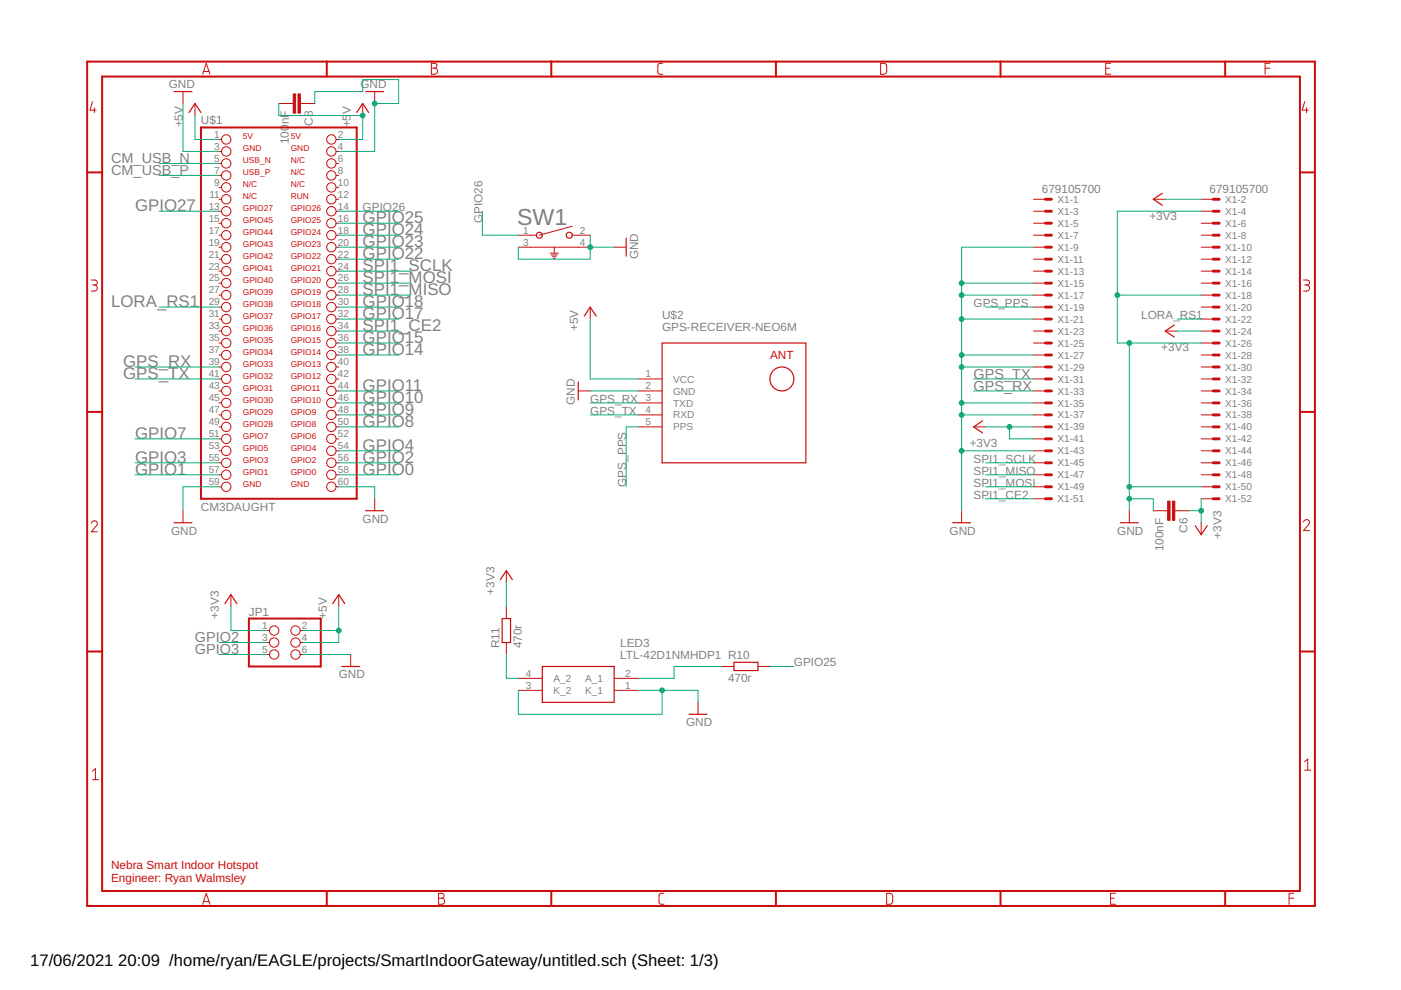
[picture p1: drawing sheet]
<svg xmlns="http://www.w3.org/2000/svg" width="297mm" height="210mm" viewBox="0 0 297 210" stroke-linecap="round" stroke-linejoin="round" font-family="sans-serif">
<g fill="none" stroke="#c90d0c" stroke-width=".42">
<path d="M69.3 13.1v3.1M116.9 13.1v3.1M164.5 13.1v3.1M212.1 13.1v3.1M259.8 13.1v3.1M18.5 36.6h3.2M42.6 27h33v78.7h-33zM275.6 36.6h3.2M18.5 87.3h3.2M275.6 87.3h3.2M18.5 138.1h3.2M52.8 131.1h15.2v10.2h-15.2z"/>
<path d="M275.6 138.1h3.2M69.3 188.9v3.2M116.9 188.9v3.2M164.5 188.9v3.2M212 188.9h-190.3v-172.7h253.9v172.7h-15.7M212.1 188.9v3.2M212.4 188.9h47.4v3.2h-241.3v-179h260.3v179h-18.9"/>
</g>
<g fill="none" stroke="#c90d0c" stroke-width=".21">
<path d="M38.8 19.4v2.5M43 15.7l.7-2.3 .8 2.3M43.2 15.2h1.1M79.4 19.4v2.5M91.5 13.4h.6a.52 .52 0 0 1 .5 .5 .52 .52 0 0 1-.5 .6 .65 .65 0 0 1 .7 .6 .65 .65 0 0 1-.7 .6h-.6zM91.5 14.5h.6M140.5 13.4h-.7l-.3 .5v1.5l.3 .3h.7M186.7 13.4h.9l.4 .5v1.4l-.4 .4h-.9zM234.4 14.5h.8M235.5 13.4h-1.1v2.3h1.1M268.2 14.5h1.1M269.3 13.4h-1.1v2.3"/>
<path d="M19.6 21.5l-.5 1.8h1.3M20 22.8v1.1M41.3 21.9v2.6M46.4 29.6h.6M46.4 32.1h.6M46.4 34.6h.6M46.4 37.2h.6M46.4 39.7h.6M59.1 21.9h3.1M63.7 21.9h3M71.2 29.6h.6M71.2 32.1h.6"/>
<path d="M71.2 34.6h.6M71.2 37.2h.6M71.2 39.7h.6M76.9 21.9v2.6M276.6 21.5l-.5 1.8h1.3M277 22.8v1.1M19.3 59.4h.8a.52 .52 0 0 1 .5 .5 .52 .52 0 0 1-.5 .5h-.5M46.4 42.2h.6M46.4 44.8h.6M46.4 47.3h.6M46.4 49.9h.6M46.4 52.4h.6"/>
<path d="M46.4 54.9h.6M46.4 57.5h.6M71.2 42.2h.6M71.2 44.8h.6M71.2 47.3h.6M71.2 49.9h.6M71.2 52.4h.6M71.2 54.9h.6M71.2 57.5h.6M109.9 49.9h3.8M109.9 52.4h15.2M116.6 53.7h1.8"/>
<path d="M116.9 54.1h1.3M117.1 54.4h.8M117.4 54.8h.2M117.5 52.4v1.3M121.3 49.9h3.8M121.3 48l-7 1.9M130.2 52.4h2.6M219.1 42.2h2.6M219.1 44.8h2.6M219.1 47.3h2.6M219.1 49.9h2.6M219.1 52.4h2.6"/>
<path d="M219.1 54.9h2.6M219.1 57.5h2.6M244.5 42.2h2.6M254.7 42.2h2.5M254.7 44.8h2.5M254.7 47.3h2.5M254.7 49.9h2.5M254.7 52.4h2.5M254.7 54.9h2.5M254.7 57.5h2.5M276.4 59.4h.7a.52 .52 0 0 1 .6 .5 .52 .52 0 0 1-.6 .5h-.5M20 60.4a.66 .66 0 0 1 .6 .7 .66 .66 0 0 1-.6 .6h-.7"/>
<path d="M46.4 60h.6M46.4 62.6h.6M46.4 65.1h.6M46.4 67.6h.6M46.4 70.2h.6M46.4 72.7h.6M46.4 75.3h.6M46.4 77.8h.6M71.2 60h.6M71.2 62.6h.6M71.2 65.1h.6M71.2 67.6h.6"/>
<path d="M71.2 70.2h.6M71.2 72.7h.6M71.2 75.3h.6M71.2 77.8h.6M125.1 65.1v2.5M219.1 60h2.6M219.1 62.6h2.6M219.1 65.1h2.6M219.1 67.6h2.6M219.1 70.2h2.6M219.1 72.7h2.6M219.1 75.3h2.6"/>
<path d="M219.1 77.8h2.6M247.1 70.2h2.5M254.7 60h2.5M254.7 62.6h2.5M254.7 65.1h2.5M254.7 67.6h2.5M254.7 70.2h2.5M254.7 72.7h2.5M254.7 75.3h2.5M254.7 77.8h2.5M277 60.4a.66 .66 0 0 1 .7 .7 .66 .66 0 0 1-.7 .6h-.6M46.4 80.3h.6"/>
<path d="M46.4 82.9h.6M46.4 85.4h.6M46.4 88h.6M46.4 90.5h.6M46.4 93h.6M46.4 95.6h.6M46.4 98.1h.6M71.2 80.3h.6M71.2 82.9h.6M71.2 85.4h.6M71.2 88h.6M71.2 90.5h.6"/>
<path d="M71.2 93h.6M71.2 95.6h.6M71.2 98.1h.6M122.6 82.9h2.5M135.3 80.3h5.1M135.3 82.9h5.1M135.3 85.4h5.1M135.3 88h5.1M135.3 90.5h5.1M206.4 90.5h2.6M219.1 80.3h2.6M219.1 82.9h2.6"/>
<path d="M219.1 85.4h2.6M219.1 88h2.6M219.1 90.5h2.6M219.1 93h2.6M219.1 95.6h2.6M219.1 98.1h2.6M254.7 80.3h2.5M254.7 82.9h2.5M254.7 85.4h2.5M254.7 88h2.5M254.7 90.5h2.5M254.7 93h2.5"/>
<path d="M254.7 95.6h2.5M254.7 98.1h2.5M19.3 110.9a.64 .64 0 0 1 1-.5 .64 .64 0 0 1 .1 1.1l-1.1 1.3h1.3M38.8 108.3v2.5M46.4 100.7h.6M46.4 103.2h.6M71.2 100.7h.6M71.2 103.2h.6M79.4 105.7v2.6M203.9 108.3v2.5M219.1 100.7h2.6M219.1 103.2h2.6"/>
<path d="M219.1 105.7h2.6M239.4 108.3v2.5M244.5 108.3h3.1M249.1 108.3h3M254.7 100.7h2.5M254.7 103.2h2.5M254.7 105.7h2.5M254.7 110.8v2.6M276.4 110.7a.64 .64 0 0 1 .9-.5 .64 .64 0 0 1 .2 1l-1.1 1.3h1.3M49 126.1v2.5M56.6 133.7h.5M56.6 136.2h.5"/>
<path d="M56.6 138.8h.5M63.6 133.7h.6M63.6 136.2h.6M63.6 138.8h.6M71.8 126.1v2.5M74.4 138.8v2.5M107.4 121v2.5M107.4 128.6v2.5M107.4 136.2v2.6M109.9 146.4h5.1M109.9 143.8h5.1M130.2 146.4h5.1"/>
<path d="M130.2 143.8h5.1M148 148.9v2.5M153.1 141.3h2.5M160.7 141.3h2.5M19.6 163.5l.6-.5v2.3M19.6 165.3h1.3M276.6 161.5l.7-.5v2.3M276.6 163.3h1.3M43 191.7l.7-2.3 .8 2.3M43.2 191.2h1.1M93 189.4h.6a.52 .52 0 0 1 .6 .5 .52 .52 0 0 1-.6 .5 .65 .65 0 0 1 .7 .7 .65 .65 0 0 1-.7 .6h-.6zM93 190.4h.6"/>
<path d="M140.8 189.4h-.8l-.3 .5v1.5l.4 .3h.7M188 189.4h.8l.5 .4v1.5l-.5 .4h-.8zM235.5 190.4h.7M236.5 189.4h-1v2.3h1M273.3 190.4h1M274.3 189.4h-1v2.3"/>
<circle cx="48" cy="29.6" r=".99"/>
<circle cx="48" cy="34.7" r=".99"/>
<circle cx="48" cy="39.7" r=".99"/>
<circle cx="48" cy="32.1" r=".99"/>
<circle cx="48" cy="37.2" r=".99"/>
<circle cx="70.3" cy="37.2" r=".99"/>
<circle cx="70.3" cy="39.7" r=".99"/>
<circle cx="70.3" cy="34.7" r=".99"/>
<circle cx="70.3" cy="29.6" r=".99"/>
<circle cx="70.3" cy="32.1" r=".99"/>
<circle cx="48" cy="42.2" r=".99"/>
<circle cx="48" cy="49.9" r=".99"/>
<circle cx="48" cy="54.9" r=".99"/>
<circle cx="48" cy="57.5" r=".99"/>
<circle cx="48" cy="44.8" r=".99"/>
<circle cx="48" cy="52.4" r=".99"/>
<circle cx="48" cy="47.3" r=".99"/>
<circle cx="70.3" cy="42.2" r=".99"/>
<circle cx="70.3" cy="47.3" r=".99"/>
<circle cx="70.3" cy="57.5" r=".99"/>
<circle cx="70.3" cy="44.8" r=".99"/>
<circle cx="70.3" cy="49.9" r=".99"/>
<circle cx="70.3" cy="54.9" r=".99"/>
<circle cx="70.3" cy="52.4" r=".99"/>
<circle cx="48" cy="65.1" r=".99"/>
<circle cx="48" cy="72.7" r=".99"/>
<circle cx="48" cy="60" r=".99"/>
<circle cx="48" cy="67.6" r=".99"/>
<circle cx="48" cy="70.2" r=".99"/>
<circle cx="48" cy="75.3" r=".99"/>
<circle cx="48" cy="62.6" r=".99"/>
<circle cx="48" cy="77.8" r=".99"/>
<circle cx="70.3" cy="67.6" r=".99"/>
<circle cx="70.3" cy="70.2" r=".99"/>
<circle cx="70.3" cy="77.8" r=".99"/>
<circle cx="70.3" cy="75.3" r=".99"/>
<circle cx="70.3" cy="62.6" r=".99"/>
<circle cx="70.3" cy="65.1" r=".99"/>
<circle cx="70.3" cy="72.7" r=".99"/>
<circle cx="70.3" cy="60" r=".99"/>
<circle cx="48" cy="88" r=".99"/>
<circle cx="48" cy="90.5" r=".99"/>
<circle cx="48" cy="93" r=".99"/>
<circle cx="48" cy="98.1" r=".99"/>
<circle cx="48" cy="95.6" r=".99"/>
<circle cx="48" cy="80.3" r=".99"/>
<circle cx="48" cy="82.9" r=".99"/>
<circle cx="48" cy="85.4" r=".99"/>
<circle cx="70.3" cy="98.1" r=".99"/>
<circle cx="70.3" cy="88" r=".99"/>
<circle cx="70.3" cy="93" r=".99"/>
<circle cx="70.3" cy="95.6" r=".99"/>
<circle cx="70.3" cy="90.5" r=".99"/>
<circle cx="70.3" cy="80.3" r=".99"/>
<circle cx="70.3" cy="82.9" r=".99"/>
<circle cx="70.3" cy="85.4" r=".99"/>
<circle cx="48" cy="100.7" r=".99"/>
<circle cx="48" cy="103.2" r=".99"/>
<circle cx="70.3" cy="103.2" r=".99"/>
<circle cx="70.3" cy="100.7" r=".99"/>
<circle cx="58.1" cy="136.2" r=".99"/>
<circle cx="58.1" cy="138.8" r=".99"/>
<circle cx="58.1" cy="133.7" r=".99"/>
<circle cx="62.7" cy="133.7" r=".99"/>
<circle cx="62.7" cy="136.2" r=".99"/>
<circle cx="62.7" cy="138.8" r=".99"/>
</g>
<g fill="none" stroke="#c90d0c" stroke-width=".61">
<path d="M221.7 42.2h1.2M221.7 44.8h1.2M221.7 47.3h1.2M221.7 49.9h1.2M221.7 52.4h1.2M221.7 54.9h1.2M221.7 57.5h1.2M257.2 42.2h1.3M257.2 44.8h1.3M257.2 47.3h1.3M257.2 49.9h1.3M257.2 52.4h1.3"/>
<path d="M257.2 54.9h1.3M257.2 57.5h1.3M221.7 60h1.2M221.7 62.6h1.2M221.7 65.1h1.2M221.7 67.6h1.2M221.7 70.2h1.2M221.7 72.7h1.2M221.7 75.3h1.2M221.7 77.8h1.2M257.2 60h1.3M257.2 62.6h1.3"/>
<path d="M257.2 65.1h1.3M257.2 67.6h1.3M257.2 70.2h1.3M257.2 72.7h1.3M257.2 75.3h1.3M257.2 77.8h1.3M221.7 80.3h1.2M221.7 82.9h1.2M221.7 85.4h1.2M221.7 88h1.2M221.7 90.5h1.2M221.7 93h1.2"/>
<path d="M221.7 95.6h1.2M221.7 98.1h1.2M257.2 80.3h1.3M257.2 82.9h1.3M257.2 85.4h1.3M257.2 88h1.3M257.2 90.5h1.3M257.2 93h1.3M257.2 95.6h1.3M257.2 98.1h1.3M221.7 100.7h1.2M221.7 103.2h1.2"/>
<path d="M221.7 105.7h1.2M257.2 100.7h1.3M257.2 103.2h1.3M257.2 105.7h1.3"/>
</g>
<g fill="none" stroke="#c90d0c" stroke-width=".25">
<path d="M36.9 19.4h3.8M77.5 19.4h3.8M40.1 23.9l1.2-2 1.3 2M75.6 23.9l1.3-2 1.3 2M132.8 50.5v3.8M246.4 41l-1.9 1.2 1.9 1.3M123.9 67l1.2-1.9 1.3 1.9M140.4 72.7h30.5v25.4h-30.5zM249 68.9l-1.9 1.3 1.9 1.3M122.6 81v3.8M208.3 89.2l-1.9 1.3 1.9 1.3M36.9 110.8h3.8"/>
<path d="M77.5 108.3h3.8M202 110.8h3.8M237.5 110.8h3.8M253.4 111.5l1.3 1.9 1.2-1.9M47.7 128l1.3-1.9 1.2 1.9M70.5 128l1.3-1.9 1.3 1.9M106.1 122.9l1.3-1.9 1.2 1.9M106.5 131.1h1.7v5.1h-1.7zM72.5 141.3h3.8M115 141.3h15.2v7.6h-15.2zM146.1 151.4h3.8M155.6 140.4h5.1v1.8h-5.1z"/>
<circle cx="114.3" cy="49.9" r=".63"/>
<circle cx="120.7" cy="49.9" r=".64"/>
<circle cx="165.8" cy="80.3" r="2.54"/>
</g>
<g fill="#c90d0c" stroke="#c90d0c" stroke-width=".21">
<path d="M247.6 106.3h.5v4h-.5z"/>
<path d="M248.6 106.3h.5v4h-.5z"/>
<path d="M62.2 19.9h.5v4.1h-.5z"/>
<path d="M63.2 19.9h.5v4.1h-.5z"/>
</g>
<g fill="none" stroke="#0dab76" stroke-width=".21">
<path d="M33.7 34.6h12.7M33.7 37.2h12.7M38.8 21.9v10.2h7.6M41.3 24.5v5.1h5.1M59.1 21.9v2.6h17.8v5.1h-5.1M66.7 21.9v-2.5h10.2v-2.5h7.6v5h-5.1v10.2h-7.6M33.7 44.8h12.7M71.8 44.8h12.7M71.8 54.9h12.7M71.8 52.4h12.7M71.8 47.3h12.7M71.8 49.9h12.7"/>
<path d="M71.8 57.5h15.3M102.3 44.8v5.1h7.6M125.1 49.9v5h-15.2v-2.5M125.1 52.4h5.1M219.1 52.4h-15.2v55.9M247.1 42.2h7.6M254.7 44.8h-17.8v27.9h17.8M28.6 77.8h17.8M33.7 65.1h12.7M71.8 67.6h12.7M71.8 75.3h12.7M71.8 62.6h15.3"/>
<path d="M71.8 60h15.3M71.8 72.7h12.7M71.8 70.2h12.7M71.8 65.1h12.7M125.1 67.6v12.7h10.2M203.9 67.6h15.2M203.9 75.3h15.2M203.9 77.8h15.2M203.9 62.6h15.2M203.9 60h15.2M209 65.1h10.1M236.9 62.6h17.8"/>
<path d="M239.4 72.7v35.6M249.6 67.6h5.1M249.6 70.2h5.1M28.6 80.3h17.8M28.6 98.1h17.8M28.6 93h17.8M71.8 98.1h12.7M71.8 95.6h12.7M71.8 85.4h12.7M71.8 88h12.7M71.8 82.9h12.7M71.8 90.5h12.7"/>
<path d="M125.1 85.4h10.2M125.1 88h10.2M125.1 82.9h10.2M135.3 90.5h-2.5v12.7M203.9 95.6h15.2M203.9 85.4h15.2M203.9 88h15.2M206.4 80.3h12.7M206.4 82.9h12.7M209 98.1h10.1M209 90.5h10.1M214 90.5v2.5h5.1"/>
<path d="M28.6 100.7h17.8M46.4 103.2h-7.6v5.1M71.8 100.7h12.7M71.8 103.2h7.6v2.5M209 100.7h10.1M209 103.2h10.1M209 105.7h10.1M239.4 103.2h15.3M239.4 105.7h5.1v2.6M252.1 108.3h2.6M254.7 105.7v5.1M46.4 136.2h10.2"/>
<path d="M46.4 138.8h10.2M49 128.6v5.1h7.6M64.2 133.7h7.6M64.2 138.8h10.2M71.8 128.6v7.6h-7.6M107.4 123.5v5.1M107.4 138.8v5h2.5M109.9 146.4v5h30.5v-5M135.3 146.4h12.7v2.5M153.1 141.3h-10.2v2.5h-7.6M163.2 141.3h5.1"/>
</g>
<g fill="#0dab76" stroke="#0dab76" stroke-width=".21">
<circle cx="76.9" cy="24.5" r=".51"/>
<circle cx="71.8" cy="133.7" r=".51"/>
<circle cx="79.4" cy="21.9" r=".51"/>
<circle cx="203.9" cy="95.6" r=".51"/>
<circle cx="203.9" cy="88" r=".51"/>
<circle cx="203.9" cy="85.4" r=".51"/>
<circle cx="203.9" cy="77.8" r=".51"/>
<circle cx="203.9" cy="75.3" r=".51"/>
<circle cx="203.9" cy="67.6" r=".51"/>
<circle cx="203.9" cy="62.6" r=".51"/>
<circle cx="203.9" cy="60" r=".51"/>
<circle cx="239.4" cy="103.2" r=".51"/>
<circle cx="239.4" cy="72.7" r=".51"/>
<circle cx="236.9" cy="62.6" r=".51"/>
<circle cx="239.4" cy="105.7" r=".51"/>
<circle cx="140.4" cy="146.4" r=".51"/>
<circle cx="125.1" cy="52.4" r=".51"/>
<circle cx="214" cy="90.5" r=".51"/>
<circle cx="254.7" cy="108.3" r=".51"/>
</g>
<text font-size="4.9" fill="#808080" x="109.6" y="47.8">SW1</text>
<g font-size="3.6" fill="#808080">
<text x="28.6" y="44.8">GPIO27</text>
<text x="76.9" y="47.3">GPIO25</text>
<text x="76.9" y="49.9">GPIO24</text>
<text x="76.9" y="52.4">GPIO23</text>
<text x="76.9" y="55">GPIO22</text>
<text x="76.9" y="57.5">SPI1_SCLK</text>
<text x="23.6" y="65.1">LORA_RS1</text>
<text x="76.9" y="65.1">GPIO18</text>
<text x="76.9" y="62.6">SPI1_MISO</text>
<text x="76.9" y="60">SPI1_MOSI</text>
<text x="76.9" y="67.7">GPIO17</text>
<text x="76.9" y="70.2">SPI1_CE2</text>
<text x="26.1" y="77.8">GPS_RX</text>
<text x="76.9" y="72.7">GPIO15</text>
<text x="76.9" y="75.3">GPIO14</text>
<text x="26.1" y="80.4">GPS_TX</text>
<text x="76.9" y="82.9">GPIO11</text>
<text x="76.9" y="85.4">GPIO10</text>
<text x="76.9" y="88">GPIO9</text>
<text x="28.6" y="93">GPIO7</text>
<text x="76.9" y="95.6">GPIO4</text>
<text x="76.9" y="90.5">GPIO8</text>
<text x="28.6" y="98.1">GPIO3</text>
<text x="28.6" y="100.7">GPIO1</text>
<text x="76.9" y="98.1">GPIO2</text>
<text x="76.9" y="100.7">GPIO0</text>
</g>
<g font-size="3.5">
<text x="6.4" y="204.7">17/06/2021</text>
<text x="25.1" y="204.7">20:09 /home/ryan/EAGLE/projects/SmartIndoorGateway/untitled.sch (Sheet: 1/3)</text>
</g>
<g font-size="3.1" fill="#808080">
<text x="23.6" y="34.6">CM_USB_N</text>
<text x="23.6" y="37.2">CM_USB_P</text>
<text x="206.4" y="82.9">GPS_RX</text>
<text x="206.4" y="80.4">GPS_TX</text>
<text x="41.3" y="136.2">GPIO2</text>
<text x="41.3" y="138.8">GPIO3</text>
</g>
<g font-size="2.5" fill="#808080">
<text x="35.8" y="18.6">GND</text>
<text x="76.4" y="18.6">GND</text>
<text x="38.8" y="27" transform="rotate(-90 38.8 27)">+5V</text>
<text x="42.6" y="26.4">U$1</text>
<text x="61.3" y="26.4" transform="rotate(-90 61.3 26.4)">nF</text>
<text x="66.4" y="26.7" transform="rotate(-90 66.4 26.7)">C8</text>
<text x="74.4" y="27" transform="rotate(-90 74.4 27)">+5</text>
<text x="74.4" y="24.2" transform="rotate(-90 74.4 24.2)">V</text>
<text x="61.3" y="30.6" transform="rotate(-90 61.3 30.6)">100</text>
<text x="220.9" y="40.9">679105700</text>
<text x="256.4" y="40.9">679105700</text>
<text x="76.9" y="44.8">GPIO26</text>
<text x="102.3" y="47.3" transform="rotate(-90 102.3 47.3)">GPIO26</text>
<text x="243.7" y="46.6">+3V3</text>
<text x="135.3" y="55" transform="rotate(-90 135.3 55)">GND</text>
<text x="206.4" y="65.1">GPS_PPS</text>
<text x="122.6" y="70.2" transform="rotate(-90 122.6 70.2)">+5V</text>
<text x="140.4" y="70.2">GPS-RECEIVER-NEO6M</text>
<text x="140.4" y="67.7">U$2</text>
<text x="242" y="67.7">LORA_RS1</text>
<text x="246.2" y="74.5">+3V3</text>
<text x="121.8" y="85.9" transform="rotate(-90 121.8 85.9)">GND</text>
<text x="125.1" y="85.4">GPS_RX</text>
<text x="125.1" y="88">GPS_TX</text>
<text x="205.6" y="94.8">+3V3</text>
<text x="206.4" y="98.1">SPI1_SCLK</text>
<text x="206.4" y="100.7">SPI1_MISO</text>
<text x="132.8" y="103.2" transform="rotate(-90 132.8 103.2)">GPS_PPS</text>
<text x="206.4" y="103.2">SPI1_MOSI</text>
<text x="206.4" y="105.7">SPI1_CE2</text>
<text x="36.3" y="113.4">GND</text>
<text x="42.6" y="108.3">CM3DAUGHT</text>
<text x="76.9" y="110.8">GND</text>
<text x="201.3" y="113.4">GND</text>
<text x="236.9" y="113.4">GND</text>
<text x="251.7" y="113" transform="rotate(-90 251.7 113)">C6</text>
<text x="246.7" y="116.9" transform="rotate(-90 246.7 116.9)">100nF</text>
<text x="259" y="114.2" transform="rotate(-90 259 114.2)">+3V3</text>
<text x="46.4" y="131.1" transform="rotate(-90 46.4 131.1)">+3V3</text>
<text x="52.8" y="130.5">JP1</text>
<text x="69.3" y="131.1" transform="rotate(-90 69.3 131.1)">+5V</text>
<text x="104.8" y="126.1" transform="rotate(-90 104.8 126.1)">+3V3</text>
<text x="105.9" y="137.5" transform="rotate(-90 105.9 137.5)">R11</text>
<text x="110.7" y="137.5" transform="rotate(-90 110.7 137.5)">470r</text>
<text x="131.5" y="137.1">LED3</text>
<text x="71.8" y="143.8">GND</text>
<text x="131.5" y="139.6">LTL-42D1NMHDP1 R10</text>
<text x="168.3" y="141.3">GPIO25</text>
<text x="154.4" y="144.6">470r</text>
<text x="145.5" y="154">GND</text>
</g>
<g font-size="2.5" fill="#c90d0c">
<text x="163.3" y="76.2">ANT</text>
<text x="23.6" y="184.3">Nebra Smart Indoor Hotspot</text>
<text x="23.6" y="187">Engineer: Ryan Walmsley</text>
</g>
<g font-size="2.1" fill="#808080">
<text x="45.4" y="29.2">1</text>
<text x="71.6" y="29.2">2</text>
<text x="45.4" y="31.7">3</text>
<text x="45.4" y="34.3">5</text>
<text x="71.6" y="31.7">4</text>
<text x="71.6" y="34.3">6</text>
<text x="44.4" y="41.9">11</text>
<text x="45.4" y="36.8">7</text>
<text x="45.4" y="39.4">9</text>
<text x="71.6" y="36.8">8</text>
<text x="71.6" y="39.4">10</text>
<text x="71.6" y="41.9">12</text>
<text x="44.2" y="44.4">13</text>
<text x="44.2" y="47">15</text>
<text x="71.6" y="44.4">14</text>
<text x="71.6" y="47">16</text>
<text x="224.2" y="43">X1-1</text>
<text x="224.2" y="45.6">X1-3</text>
<text x="259.7" y="43">X1-2</text>
<text x="259.7" y="45.6">X1-4</text>
<text x="44.2" y="49.5">17</text>
<text x="44.2" y="52.1">19</text>
<text x="71.6" y="49.5">18</text>
<text x="71.6" y="52.1">20</text>
<text x="110.9" y="49.5">1</text>
<text x="110.9" y="52.1">3</text>
<text x="123" y="49.5">2</text>
<text x="123" y="52.1">4</text>
<text x="224.2" y="48.1">X1-5</text>
<text x="224.2" y="50.6">X1-7</text>
<text x="224.2" y="53.2">X1-9</text>
<text x="259.7" y="48.1">X1-6</text>
<text x="259.7" y="50.6">X1-8</text>
<text x="259.7" y="53.2">X1-10</text>
<text x="44.2" y="54.6">21</text>
<text x="44.2" y="57.1">23</text>
<text x="44.2" y="59.7">25</text>
<text x="71.6" y="54.6">22</text>
<text x="71.6" y="57.1">24</text>
<text x="71.6" y="59.7">26</text>
<text x="224.2" y="55.7">X1-11</text>
<text x="224.2" y="58.3">X1-13</text>
<text x="259.7" y="55.7">X1-12</text>
<text x="259.7" y="58.3">X1-14</text>
<text x="44.2" y="62.2">27</text>
<text x="44.2" y="64.8">29</text>
<text x="71.6" y="62.2">28</text>
<text x="71.6" y="64.8">30</text>
<text x="224.2" y="60.8">X1-15</text>
<text x="224.2" y="63.3">X1-17</text>
<text x="224.2" y="65.9">X1-19</text>
<text x="259.7" y="60.8">X1-16</text>
<text x="259.7" y="63.3">X1-18</text>
<text x="259.7" y="65.9">X1-20</text>
<text x="44.2" y="67.3">31</text>
<text x="44.2" y="69.8">33</text>
<text x="71.6" y="67.3">32</text>
<text x="71.6" y="69.8">34</text>
<text x="224.2" y="68.4">X1-21</text>
<text x="224.2" y="71">X1-23</text>
<text x="259.7" y="68.4">X1-22</text>
<text x="259.7" y="71">X1-24</text>
<text x="44.2" y="72.4">35</text>
<text x="44.2" y="74.9">37</text>
<text x="44.2" y="77.5">39</text>
<text x="71.6" y="72.4">36</text>
<text x="71.6" y="74.9">38</text>
<text x="71.6" y="77.5">40</text>
<text x="224.2" y="73.5">X1-25</text>
<text x="224.2" y="76">X1-27</text>
<text x="259.7" y="73.5">X1-26</text>
<text x="259.7" y="76">X1-28</text>
<text x="44.2" y="80">41</text>
<text x="44.2" y="82.5">43</text>
<text x="71.6" y="80">42</text>
<text x="71.6" y="82.5">44</text>
<text x="136.9" y="82.5">2</text>
<text x="136.9" y="80">1</text>
<text x="142.7" y="83.7">GND</text>
<text x="142.7" y="81.1">VCC</text>
<text x="224.2" y="78.6">X1-29</text>
<text x="224.2" y="81.1">X1-31</text>
<text x="224.2" y="83.7">X1-33</text>
<text x="259.7" y="78.6">X1-30</text>
<text x="259.7" y="81.1">X1-32</text>
<text x="259.7" y="83.7">X1-34</text>
<text x="44.2" y="85.1">45</text>
<text x="44.2" y="87.6">47</text>
<text x="71.6" y="85.1">46</text>
<text x="71.6" y="87.6">48</text>
<text x="136.9" y="87.6">4</text>
<text x="136.9" y="85.1">3</text>
<text x="142.7" y="88.7">RXD</text>
<text x="142.7" y="86.2">TXD</text>
<text x="224.2" y="86.2">X1-35</text>
<text x="224.2" y="88.7">X1-37</text>
<text x="259.7" y="86.2">X1-36</text>
<text x="259.7" y="88.7">X1-38</text>
<text x="44.2" y="90.2">49</text>
<text x="44.2" y="92.7">51</text>
<text x="44.2" y="95.2">53</text>
<text x="71.6" y="90.2">50</text>
<text x="71.6" y="92.7">52</text>
<text x="71.6" y="95.2">54</text>
<text x="136.9" y="90.2">5</text>
<text x="142.7" y="91.3">PPS</text>
<text x="224.2" y="91.3">X1-39</text>
<text x="224.2" y="93.8">X1-41</text>
<text x="259.7" y="91.3">X1-40</text>
<text x="259.7" y="93.8">X1-42</text>
<text x="44.2" y="97.8">55</text>
<text x="44.2" y="100.3">57</text>
<text x="71.6" y="97.8">56</text>
<text x="71.6" y="100.3">58</text>
<text x="224.2" y="96.3">X1-43</text>
<text x="224.2" y="98.9">X1-45</text>
<text x="224.2" y="101.4">X1-47</text>
<text x="259.7" y="96.3">X1-44</text>
<text x="259.7" y="98.9">X1-46</text>
<text x="259.7" y="101.4">X1-48</text>
<text x="44.2" y="102.9">59</text>
<text x="71.6" y="102.9">60</text>
<text x="224.2" y="104">X1-49</text>
<text x="224.2" y="106.5">X1-51</text>
<text x="259.7" y="104">X1-50</text>
<text x="259.7" y="106.5">X1-52</text>
<text x="55.6" y="133.3">1</text>
<text x="55.6" y="135.9">3</text>
<text x="64" y="133.3">2</text>
<text x="64" y="135.9">4</text>
<text x="55.6" y="138.4">5</text>
<text x="64" y="138.4">6</text>
<text x="111.5" y="143.5">4</text>
<text x="132.6" y="143.5">2</text>
<text x="111.5" y="146">3</text>
<text x="117.3" y="147.1">K_2</text>
<text x="117.3" y="144.6">A_2</text>
<text x="124.1" y="147.1">K_1</text>
<text x="124.1" y="144.6">A_1</text>
<text x="132.6" y="146">1</text>
</g>
<g font-size="1.8" fill="#c90d0c">
<text x="51.5" y="29.6">5V</text>
<text x="61.7" y="29.6">5V</text>
<text x="51.5" y="32.1">GND</text>
<text x="51.5" y="34.6">USB_N</text>
<text x="61.7" y="32.1">GND</text>
<text x="61.7" y="34.6">N/C</text>
<text x="51.5" y="37.2">USB_P</text>
<text x="51.5" y="39.7">N/C</text>
<text x="61.7" y="37.2">N/C</text>
<text x="61.7" y="39.7">N/C</text>
<text x="51.5" y="44.8">GPIO27</text>
<text x="51.5" y="47.3">GPIO45</text>
<text x="51.5" y="42.3">N/C</text>
<text x="61.7" y="42.3">RUN</text>
<text x="61.7" y="44.8">GPIO26</text>
<text x="61.7" y="47.3">GPIO25</text>
<text x="51.5" y="49.9">GPIO44</text>
<text x="51.5" y="52.4">GPIO43</text>
<text x="61.7" y="52.4">GPIO23</text>
<text x="61.7" y="49.9">GPIO24</text>
<text x="51.5" y="55">GPIO42</text>
<text x="51.5" y="57.5">GPIO41</text>
<text x="61.7" y="57.5">GPIO21</text>
<text x="61.7" y="55">GPIO22</text>
<text x="51.5" y="60">GPIO40</text>
<text x="51.5" y="62.6">GPIO39</text>
<text x="51.5" y="65.1">GPIO38</text>
<text x="61.7" y="65.1">GPIO18</text>
<text x="61.7" y="62.6">GPIO19</text>
<text x="61.7" y="60">GPIO20</text>
<text x="51.5" y="67.7">GPIO37</text>
<text x="51.5" y="70.2">GPIO36</text>
<text x="61.7" y="70.2">GPIO16</text>
<text x="61.7" y="67.7">GPIO17</text>
<text x="51.5" y="77.8">GPIO33</text>
<text x="51.5" y="75.3">GPIO34</text>
<text x="51.5" y="72.7">GPIO35</text>
<text x="61.7" y="77.8">GPIO13</text>
<text x="61.7" y="75.3">GPIO14</text>
<text x="61.7" y="72.7">GPIO15</text>
<text x="51.5" y="82.9">GPIO31</text>
<text x="51.5" y="80.4">GPIO32</text>
<text x="61.7" y="82.9">GPIO11</text>
<text x="61.7" y="80.4">GPIO12</text>
<text x="51.5" y="88">GPIO29</text>
<text x="51.5" y="85.4">GPIO30</text>
<text x="61.7" y="88">GPIO9</text>
<text x="61.7" y="85.4">GPIO10</text>
<text x="51.5" y="95.6">GPIO5</text>
<text x="51.5" y="93">GPIO7</text>
<text x="51.5" y="90.5">GPIO28</text>
<text x="61.7" y="95.6">GPIO4</text>
<text x="61.7" y="93">GPIO6</text>
<text x="61.7" y="90.5">GPIO8</text>
<text x="51.5" y="100.7">GPIO1</text>
<text x="51.5" y="98.1">GPIO3</text>
<text x="61.7" y="100.7">GPIO0</text>
<text x="61.7" y="98.1">GPIO2</text>
<text x="51.5" y="103.2">GND</text>
<text x="61.7" y="103.2">GND</text>
</g>
</svg>
